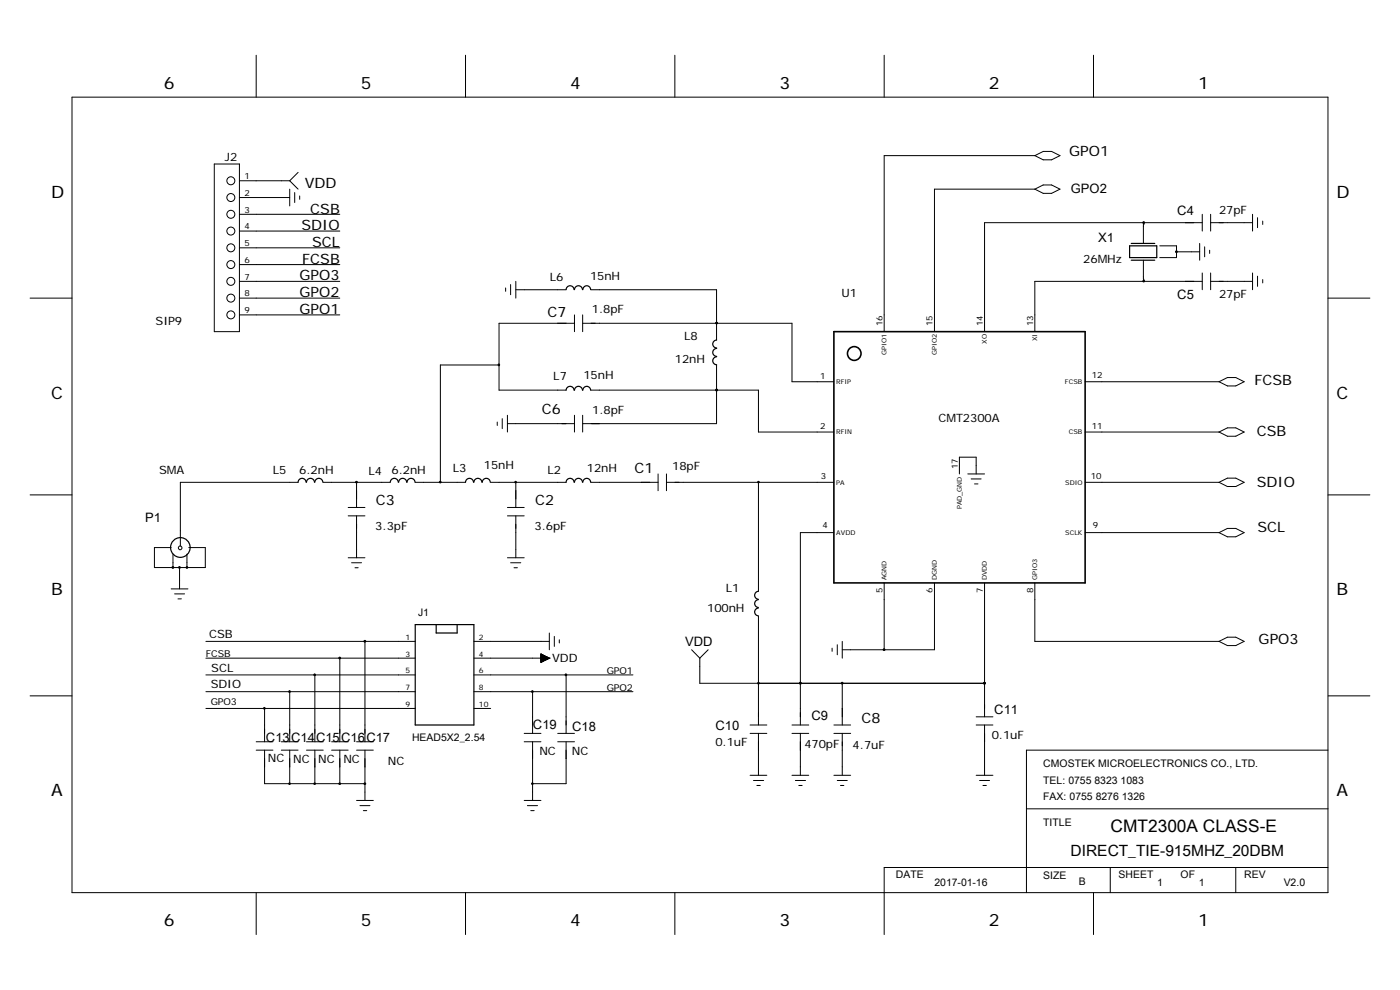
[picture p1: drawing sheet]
<svg xmlns="http://www.w3.org/2000/svg" width="297mm" height="210mm" viewBox="0 0 297 210" stroke-linecap="round" stroke-linejoin="round" font-family="sans-serif">
<g fill="none" stroke="#000" stroke-width=".21">
<path d="M54.3 11.7v8.9M98.8 11.7v8.9M143.2 11.7v8.9M187.6 11.7v8.9M232 11.7v8.9M15.3 20.6h266.4v168.7h-266.4zM45.5 34.8h5.3v35.6h-5.3zM50.8 38.3h10.7M61.5 38.3l1.7 1.8M63.2 36.6l-1.7 1.7M219.5 33h-31.9v37.4M219.5 33l1.8-.9h1.8l1.8 .9-1.8 .9h-1.8z"/>
<path d="M50.8 59.7h21.3M50.8 41.9h10.7M50.8 45.5h21.3M50.8 49h21.3M50.8 52.6h21.3M50.8 56.1h21.3M61.5 40.1v3.6M62.5 40.8v2.2M63.6 41.6v.7M109.4 59.7v3.5M219.5 40.1h-21.3v30.3M219.5 40.1l1.8-.9h1.8l1.8 .9-1.8 .9h-1.8z"/>
<path d="M242.6 55.2v4.5M242.6 47.2v4.4M246 52.1h3.6v2.5h-3.6M249.6 53.4h4.9M254.5 51.6v3.6M255.1 47.2h-46.2v23.2M255.1 45.5v3.5M255.1 57.9v3.6M255.1 59.7h-35.6v10.7M255.6 52.4v2.1M256.6 53.1v.7M256.8 47.2h8.9"/>
<path d="M256.8 45.5v3.5M256.8 57.9v3.6M256.8 59.7h8.9M265.7 45.5v3.5M265.7 57.9v3.6M266.8 46.2v2.1M266.8 58.6v2.1M267.9 46.9v.7M267.9 59.3v.7M6.4 63.2h8.9M50.8 63.2h21.3M50.8 66.8h21.3"/>
<path d="M105.9 77.4h-12.5v24.9M107.3 61.1v.7M108.3 60.4v2.1M109.4 61.5h10.7M121.9 68.6h-16v14.2h14.2M121.9 66.8v3.6M123.6 68.6h44.4v12.4h8.9M123.6 66.8v3.6M125.4 61.5h26.6v10.6M152 68.6h.1M152 77.4v12.5h-28.4M281.7 63.2h8.9"/>
<path d="M105.5 89.5v.7M106.5 88.8v2.1M107.6 89.9h14.3M107.6 88.1v3.5M121.9 88.1v3.5M123.6 88.1v3.5M125.4 82.8h35.5v8.8h16M152 82.8h.1M230.2 91.6h28.4M230.2 81h28.4M258.6 91.6l1.8-.8h1.8l1.7 .8-1.7 .9h-1.8zM258.6 81l1.8-.9h1.8l1.7 .9-1.7 .9h-1.8z"/>
<path d="M6.4 105h8.9M36.3 116.2h-3.5v4.2h10.8v-4.2h-3.6M36.7 117.6v2.8M39.7 117.6v2.8M63.2 102.3h-24.9v13.5M68.6 102.3h14.2M73.9 109.4h3.5M73.9 107.6h3.5M73.9 118.3h3.5M74.6 119.4h2.1M75.6 102.3v5.3M75.6 109.4v8.9"/>
<path d="M88.1 102.3h10.7M104.1 102.3h16M107.6 109.4h3.6M107.6 107.6h3.6M107.6 118.3h3.6M108.3 119.4h2.2M109.4 102.3v5.3M109.4 109.4v8.9M125.4 102.3h14.2M139.6 100.5v3.6M141.4 102.3h35.5M141.4 100.5v3.6"/>
<path d="M160.9 102.3v23.1M176.9 113h-7.1v40.8M203.5 100.5v-3.5h3.6v3.5M205.3 100.5h3.6M206 101.6h2.1M206.7 102.7h.8M230.2 113h28.4M230.2 102.3h28.4M258.6 113l1.8-.9h1.8l1.7 .9-1.7 .9h-1.8zM258.6 102.3l1.8-.9h1.8l1.7 .9-1.7 .9h-1.8zM281.7 105h8.9M36.3 124.9h3.6"/>
<path d="M37 126h2.2M37.8 127h.7M38.1 120.4v4.5M43.7 136.1h44.4M43.7 139.6h44.4M72.1 139.6v17.7M75.3 120.4h.7M77.4 136.1v21.2M100.5 136.1h16M100.5 139.6h16M109 120.4h.8M114.8 138.7v1.8l1.7-.9"/>
<path d="M114.8 138.7l1.7 .9M114.8 138.8v1.7M114.8 139h.4l.1 1.2h-.5M114.8 139.1h.6v1.1h-.6M114.8 139.9h1.2M114.8 139.7h1.7M114.8 139.5h1.6v.2M114.8 139.4h1.4v.4M114.8 139.4h1.3v.4M114.8 139.3h1.1v.6M114.8 139.3h1v.6M114.8 139.2h.8v.8"/>
<path d="M114.8 139.1h.7v1M114.8 138.9h.3v1.4M114.8 138.8h.1v1.6M114.9 138.8v1.6M115 138.9v1.4M115.2 138.9v1.4M115.3 139v1.2M115.4 139.1v1.1M115.6 139.1v1M115.7 139.2v.8h-.9M115.9 139.3v.6h-1.1M116 139.4v.5"/>
<path d="M116.2 139.4v.4M116.3 139.8h-1.5M116.3 139.5v.2M116.5 139.6h.1M116.5 134.3v3.5M117.6 135v2.1M118.7 135.7v.7M146.7 137.8l1.8 1.8M148.5 139.6v5.3h60.4M150.2 137.8l-1.7 1.8M160.9 130.7v23.1M176.5 137.5v.7"/>
<path d="M177.6 136.8v2.1M178.7 136.1v3.5M187.6 123.6v14.2M198.2 123.6v14.2h-19.5M208.9 123.6v28.5M219.5 123.6v12.5h39.1M258.6 136.1l1.8-.9h1.8l1.7 .9-1.7 .8h-1.8zM6.4 147.6h8.9M43.7 143.2h44.4M43.7 146.7h44.4M43.7 150.3h44.4M54.3 159.1h3.6"/>
<path d="M54.3 157.3h3.6M56.1 150.3v7M56.1 159.1v7.1h21.3M59.7 159.1h3.5M59.7 157.3h3.5M61.5 146.7v10.6M61.5 159.1v7.1M65 159.1h3.6M65 157.3h3.6M66.8 143.2v14.1M66.8 159.1v7.1M70.4 159.1h3.5"/>
<path d="M70.4 157.3h3.5M72.1 159.1v7.1M75.6 159.1h3.6M75.6 157.3h3.6M77.4 159.1v10.7M100.5 143.2h33.8M100.5 146.7h33.8M100.5 150.3h3.6M111.2 155.6h3.6M111.2 157.3h3.6M113 146.7v8.9M113 157.3v12.5"/>
<path d="M114.8 140.4h.2M114.8 140.3h.3M114.8 140.1h.8M118.3 155.6h3.6M118.3 157.3h3.6M120.1 143.2v12.4M120.1 157.3v8.9h-7.1M159.1 153.8h3.6M159.1 155.6h3.6M160.9 155.6v8.9M168 153.8h3.6M168 155.6h3.6"/>
<path d="M169.8 144.9h.1M169.8 155.6v8.9M176.9 153.8h3.6M176.9 155.6h3.6M178.7 144.9v8.9M178.7 155.6v8.9M207.1 152.1h3.5M207.1 153.8h3.5M208.9 144.9h.1M208.9 153.8v10.7M281.7 159.1h-63.9v30.2M281.8 147.6h8.8"/>
<path d="M75.6 169.8h3.6M76.4 170.9h2.1M77.1 172h.7M111.2 169.8h3.6M111.9 170.9h2.1M112.6 172h.7M159.1 164.5h3.6M159.8 165.6h2.2M160.6 166.6h.7M168 164.5h3.6M168.7 165.6h2.2M169.5 166.6h.7"/>
<path d="M176.9 164.5h3.6M177.6 165.6h2.1M178.3 166.6h.7M207.1 164.5h3.5M207.8 165.6h2.1M208.5 166.6h.7M217.8 171.6h63.9M54.3 189.3v8.9M98.8 189.3v8.9M143.2 189.3v8.9M217.8 184h.1M232 189.3v8.9"/>
<path d="M235.5 184v5.3M262.2 184v5.3M281.7 184h-94.1v14.2"/>
<circle cx="49" cy="38.3" r=".85"/>
<circle cx="49" cy="49" r=".85"/>
<circle cx="49" cy="56.1" r=".85"/>
<circle cx="49" cy="41.9" r=".85"/>
<circle cx="49" cy="45.5" r=".85"/>
<circle cx="49" cy="52.6" r=".85"/>
<circle cx="49" cy="59.7" r=".85"/>
<circle cx="49" cy="63.2" r=".85"/>
<circle cx="49" cy="66.8" r=".85"/>
<circle cx="38.2" cy="116.2" r=".39"/>
</g>
<g fill="none" stroke="#000" stroke-width=".25">
<path d="M239.6 52.1h5.8v2.5h-5.8zM240 51.6h5M240 55.2h5M120.1 61.4a.85 .85 0 0 1 .8-.8 .85 .85 0 0 1 .9 .8M121.9 61.4a.85 .85 0 0 1 .8-.8 .85 .85 0 0 1 .9 .8M123.6 61.4a.83 .83 0 0 1 .9-.8 .83 .83 0 0 1 .8 .8M152 75.7a.85 .85 0 0 0-.8 .8 .85 .85 0 0 0 .8 .9M152 73.9a.85 .85 0 0 0-.8 .9 .85 .85 0 0 0 .8 .8M152 72.1a.85 .85 0 0 0-.8 .9 .85 .85 0 0 0 .8 .8M120.1 82.8a.85 .85 0 0 1 .8-.9 .85 .85 0 0 1 .9 .9M121.9 82.8a.85 .85 0 0 1 .8-.9 .85 .85 0 0 1 .9 .9M123.6 82.8a.83 .83 0 0 1 .9-.9 .83 .83 0 0 1 .8 .9"/>
<path d="M63.2 102.3a.85 .85 0 0 1 .9-.8 .85 .85 0 0 1 .8 .8M65 102.3a.85 .85 0 0 1 .9-.8 .85 .85 0 0 1 .8 .8M66.8 102.3a.85 .85 0 0 1 .8-.8 .85 .85 0 0 1 .9 .8M82.8 102.3a.85 .85 0 0 1 .8-.8 .85 .85 0 0 1 .9 .8M84.6 102.3a.85 .85 0 0 1 .8-.8 .85 .85 0 0 1 .9 .8M86.4 102.3a.85 .85 0 0 1 .8-.8 .85 .85 0 0 1 .8 .8M98.8 102.3a.85 .85 0 0 1 .8-.8 .85 .85 0 0 1 .8 .8M100.5 102.3a.85 .85 0 0 1 .9-.8 .85 .85 0 0 1 .8 .8M102.3 102.3a.85 .85 0 0 1 .9-.8 .85 .85 0 0 1 .8 .8M120.1 102.3a.85 .85 0 0 1 .8-.8 .85 .85 0 0 1 .9 .8M121.9 102.3a.85 .85 0 0 1 .8-.8 .85 .85 0 0 1 .9 .8M123.6 102.3a.83 .83 0 0 1 .9-.8 .83 .83 0 0 1 .8 .8"/>
<path d="M88.1 132.5h12.4v21.3h-12.4zM92.5 132.5v1.8h4.5v-1.8M160.9 129a.83 .83 0 0 0-.8 .8 .83 .83 0 0 0 .8 .8M160.9 127.2a.83 .83 0 0 0-.8 .8 .83 .83 0 0 0 .8 .9M160.9 125.4a.85 .85 0 0 0-.8 .9 .85 .85 0 0 0 .8 .8"/>
<circle cx="38.3" cy="116.1" r="2.08"/>
</g>
<g fill="none" stroke="#000" stroke-width=".34">
<path d="M176.9 70.4h53.3v53.2h-53.3z"/>
<circle cx="181.2" cy="75" r="1.45"/>
</g>
<g fill="#000" stroke="#000" stroke-width=".21">
<circle cx="242.6" cy="47.2" r=".19"/>
<circle cx="242.6" cy="59.7" r=".18"/>
<circle cx="249.6" cy="53.4" r=".19"/>
<circle cx="105.8" cy="77.4" r=".18"/>
<circle cx="152" cy="68.5" r=".17"/>
<circle cx="152" cy="82.7" r=".18"/>
<circle cx="75.6" cy="102.3" r=".18"/>
<circle cx="93.4" cy="102.3" r=".18"/>
<circle cx="109.4" cy="102.3" r=".17"/>
<circle cx="160.9" cy="102.3" r=".17"/>
<circle cx="36.7" cy="120.4" r=".19"/>
<circle cx="38.1" cy="120.4" r=".19"/>
<circle cx="39.6" cy="120.4" r=".18"/>
<circle cx="72.1" cy="139.6" r=".19"/>
<circle cx="77.4" cy="136" r=".19"/>
<circle cx="187.6" cy="137.8" r=".19"/>
<circle cx="56.1" cy="150.2" r=".18"/>
<circle cx="61.4" cy="146.7" r=".18"/>
<circle cx="66.7" cy="143.1" r=".18"/>
<circle cx="112.9" cy="146.7" r=".18"/>
<circle cx="120" cy="143.1" r=".18"/>
<circle cx="160.9" cy="144.9" r=".18"/>
<circle cx="169.8" cy="144.9" r=".18"/>
<circle cx="178.7" cy="144.9" r=".19"/>
<circle cx="208.8" cy="144.9" r=".19"/>
<circle cx="61.4" cy="166.2" r=".17"/>
<circle cx="66.8" cy="166.2" r=".17"/>
<circle cx="72.1" cy="166.2" r=".18"/>
<circle cx="77.4" cy="166.2" r=".18"/>
<circle cx="112.9" cy="166.2" r=".17"/>
</g>
<text font-size="3.7" x="235.6" y="176.4">CMT2300A CLASS-E</text>
<g font-size="3.6">
<text x="34.8" y="18.8">6</text>
<text x="76.5" y="18.8">5</text>
<text x="121" y="18.8">4</text>
<text x="165.3" y="18.8">3</text>
<text x="209.8" y="18.8">2</text>
<text x="254.2" y="18.8">1</text>
<text x="10.8" y="41.9">D</text>
<text x="283.5" y="41.9">D</text>
<text x="10.8" y="84.5">C</text>
<text x="283.5" y="84.5">C</text>
<text x="10.8" y="126.3">B</text>
<text x="283.5" y="126.3">B</text>
<text x="10.8" y="168.9">A</text>
<text x="283.5" y="168.9">A</text>
<text x="34.8" y="196.5">6</text>
<text x="76.5" y="196.5">5</text>
<text x="121" y="196.5">4</text>
<text x="165.3" y="196.5">3</text>
<text x="209.8" y="196.5">2</text>
<text x="254.2" y="196.5">1</text>
</g>
<text font-size="3.3" x="227.1" y="181.6">DIRECT_TIE-915MHZ_20DBM</text>
<g font-size="3">
<text x="226.8" y="33.2">GPO1</text>
<text x="64.6" y="39.8">VDD</text>
<text x="65.8" y="45.3">CSB</text>
<text x="64" y="48.8">SDIO</text>
<text x="66.2" y="52.4">SCL</text>
<text x="63.5" y="59.5">GPO3</text>
<text x="64.1" y="55.9">FCSB</text>
<text x="63.5" y="63">GPO2</text>
<text x="63.5" y="66.6">GPO1</text>
<text x="116.2" y="67.3">C7</text>
<text x="266.1" y="81.7">FCSB</text>
<text x="114.9" y="87.9">C6</text>
<text x="266.6" y="92.5">CSB</text>
<text x="134.6" y="100.4">C1</text>
<text x="79.7" y="107.1">C3</text>
<text x="113.5" y="107.1">C2</text>
<text x="266.6" y="103.2">SDIO</text>
<text x="266.8" y="112.8">SCL</text>
<text x="267" y="136.6">GPO3</text>
<text x="182.8" y="153.3">C8</text>
</g>
<g font-size="2.7">
<text x="227.2" y="41">GPO2</text>
<text x="249.8" y="45.7">C4</text>
<text x="233" y="51.3">X1</text>
<text x="249.8" y="63.4">C5</text>
<text x="30.8" y="110.7">P1</text>
<text x="145.4" y="137.1">VDD</text>
<text x="113.1" y="154.7">C19</text>
<text x="121.4" y="155.1">C18</text>
<text x="151.8" y="154.9">C10</text>
<text x="172.1" y="152.7">C9</text>
<text x="210.9" y="151.5">C11</text>
<text x="56.4" y="157.3">C13C14C15C16C17</text>
</g>
<g font-size="2.4">
<text x="47.7" y="34.1">J2</text>
<text x="258.6" y="45.5">27pF</text>
<text x="116.7" y="59.7">L6</text>
<text x="125.2" y="59.4">15nH</text>
<text x="229.8" y="55.8">26MHz</text>
<text x="178.5" y="63">U1</text>
<text x="258.6" y="63.2">27pF</text>
<text x="33" y="69">SIP9</text>
<text x="125.6" y="66.5">1.8pF</text>
<text x="143.2" y="77.1">12nH</text>
<text x="145.1" y="72.2">L8</text>
<text x="117.4" y="80.6">L7</text>
<text x="123.8" y="80.3">15nH</text>
<text x="125.6" y="87.8">1.8pF</text>
<text x="199.1" y="89.6">CMT2300A</text>
<text x="33.7" y="100.4">SMA</text>
<text x="57.9" y="100.5">L5</text>
<text x="63.5" y="100.4">6.2nH</text>
<text x="78.1" y="100.7">L4</text>
<text x="83.1" y="100.4">6.2nH</text>
<text x="96" y="100.2">L3</text>
<text x="102.7" y="99.6">15nH</text>
<text x="116.2" y="100.5">L2</text>
<text x="124.5" y="100.1">12nH</text>
<text x="142.6" y="99.7">18pF</text>
<text x="79.6" y="112.4">3.3pF</text>
<text x="113.4" y="112.4">3.6pF</text>
<text x="154" y="125.5">L1</text>
<text x="150" y="129.8">100nH</text>
<text x="44.4" y="135.3">CSB</text>
<text x="44.8" y="142.4">SCL</text>
<text x="117.1" y="140.5">VDD</text>
<text x="44.7" y="146">SDIO</text>
<text x="56.8" y="161.7">NC</text>
<text x="62.2" y="161.9">NC</text>
<text x="67.5" y="161.9">NC</text>
<text x="72.8" y="161.9">NC</text>
<text x="114.4" y="160.1">NC</text>
<text x="121.3" y="160.1">NC</text>
<text x="151.8" y="158.3">0.1uF</text>
<text x="170.6" y="158.7">470pF</text>
<text x="180.9" y="158.8">4.7uF</text>
<text x="210.4" y="156.8">0.1uF</text>
<text x="82.3" y="162.3">NC</text>
</g>
<g font-size="2.2">
<text x="88.7" y="130.7">J1</text>
<text x="87.4" y="157.2">HEAD5X2_2.54</text>
<text x="221.3" y="162.7">CMOSTEK MICROELECTRONICS CO., LTD.</text>
<text x="221.3" y="166.2">TEL: 0755 8323 1083</text>
<text x="221.3" y="169.8">FAX: 0755 8276 1326</text>
<text x="221.3" y="175.1">TITLE</text>
<text x="190.1" y="186.3">DATE</text>
<text x="198.2" y="188">2017-01-16</text>
<text x="221.3" y="186.5">SIZE</text>
<text x="228.9" y="187.7">B</text>
<text x="237.3" y="186.3">SHEET</text>
<text x="245.5" y="188">1</text>
<text x="250.4" y="186.3">OF</text>
<text x="254.3" y="188">1</text>
<text x="263.9" y="186.3">REV</text>
<text x="272.3" y="188">V2.0</text>
</g>
<g font-size="2">
<text x="43.7" y="139.4">FCSB</text>
<text x="128.7" y="143">GPO1</text>
<text x="44.7" y="149.6">GPO3</text>
<text x="128.7" y="146.6">GPO2</text>
</g>
<g font-size="1.8">
<text x="51.9" y="38">1</text>
<text x="51.9" y="41.6">2</text>
<text x="51.9" y="45.1">3</text>
<text x="51.9" y="48.7">4</text>
<text x="51.9" y="52.2">5</text>
<text x="51.9" y="55.7">6</text>
<text x="51.9" y="59.3">7</text>
<text x="51.9" y="62.9">8</text>
<text x="51.9" y="66.4">9</text>
<text x="187.2" y="69.2" transform="rotate(-90 187.2 69.2)">16</text>
<text x="197.9" y="69.2" transform="rotate(-90 197.9 69.2)">15</text>
<text x="208.5" y="69.2" transform="rotate(-90 208.5 69.2)">14</text>
<text x="219.2" y="69.2" transform="rotate(-90 219.2 69.2)">13</text>
<text x="174" y="80.4">1</text>
<text x="231.6" y="80.3">12</text>
<text x="174" y="90.9">2</text>
<text x="231.6" y="90.9">11</text>
<text x="174.2" y="101.6">3</text>
<text x="203.2" y="99.5" transform="rotate(-90 203.2 99.5)">17</text>
<text x="231.4" y="101.6">10</text>
<text x="174.5" y="112">4</text>
<text x="231.8" y="112">9</text>
<text x="187.2" y="125.8" transform="rotate(-90 187.2 125.8)">5</text>
<text x="197.9" y="125.8" transform="rotate(-90 197.9 125.8)">6</text>
<text x="208.5" y="125.8" transform="rotate(-90 208.5 125.8)">7</text>
<text x="219.2" y="125.8" transform="rotate(-90 219.2 125.8)">8</text>
</g>
<g font-size="1.6">
<text x="86" y="135.7">1</text>
<text x="101.6" y="135.7">2</text>
<text x="86" y="139.3">3</text>
<text x="86" y="142.8">5</text>
<text x="101.6" y="142.8">6</text>
<text x="101.6" y="139.3">4</text>
<text x="86" y="146.4">7</text>
<text x="86" y="149.9">9</text>
<text x="101.6" y="149.9">10</text>
<text x="101.6" y="146.4">8</text>
</g>
<g font-size="1.4">
<text x="188.1" y="75.4" transform="rotate(-90 188.1 75.4)">GPIO1</text>
<text x="198.7" y="75.4" transform="rotate(-90 198.7 75.4)">GPIO2</text>
<text x="209.4" y="72.9" transform="rotate(-90 209.4 72.9)">XO</text>
<text x="220" y="72.4" transform="rotate(-90 220 72.4)">XI</text>
<text x="177.4" y="81.5">RFIP</text>
<text x="225.9" y="81.5">FCSB</text>
<text x="177.4" y="92.2">RFIN</text>
<text x="226.7" y="92.2">CSB</text>
<text x="177.4" y="102.8">PA</text>
<text x="226" y="102.8">SDIO</text>
<text x="177.4" y="113.5">AVDD</text>
<text x="204" y="108.1" transform="rotate(-90 204 108.1)">PAD_GND</text>
<text x="226" y="113.5">SCLK</text>
<text x="188.1" y="123.1" transform="rotate(-90 188.1 123.1)">AGND</text>
<text x="198.7" y="123.1" transform="rotate(-90 198.7 123.1)">DGND</text>
<text x="209.4" y="123.1" transform="rotate(-90 209.4 123.1)">DVDD</text>
<text x="220" y="123.1" transform="rotate(-90 220 123.1)">GPIO3</text>
</g>
</svg>
